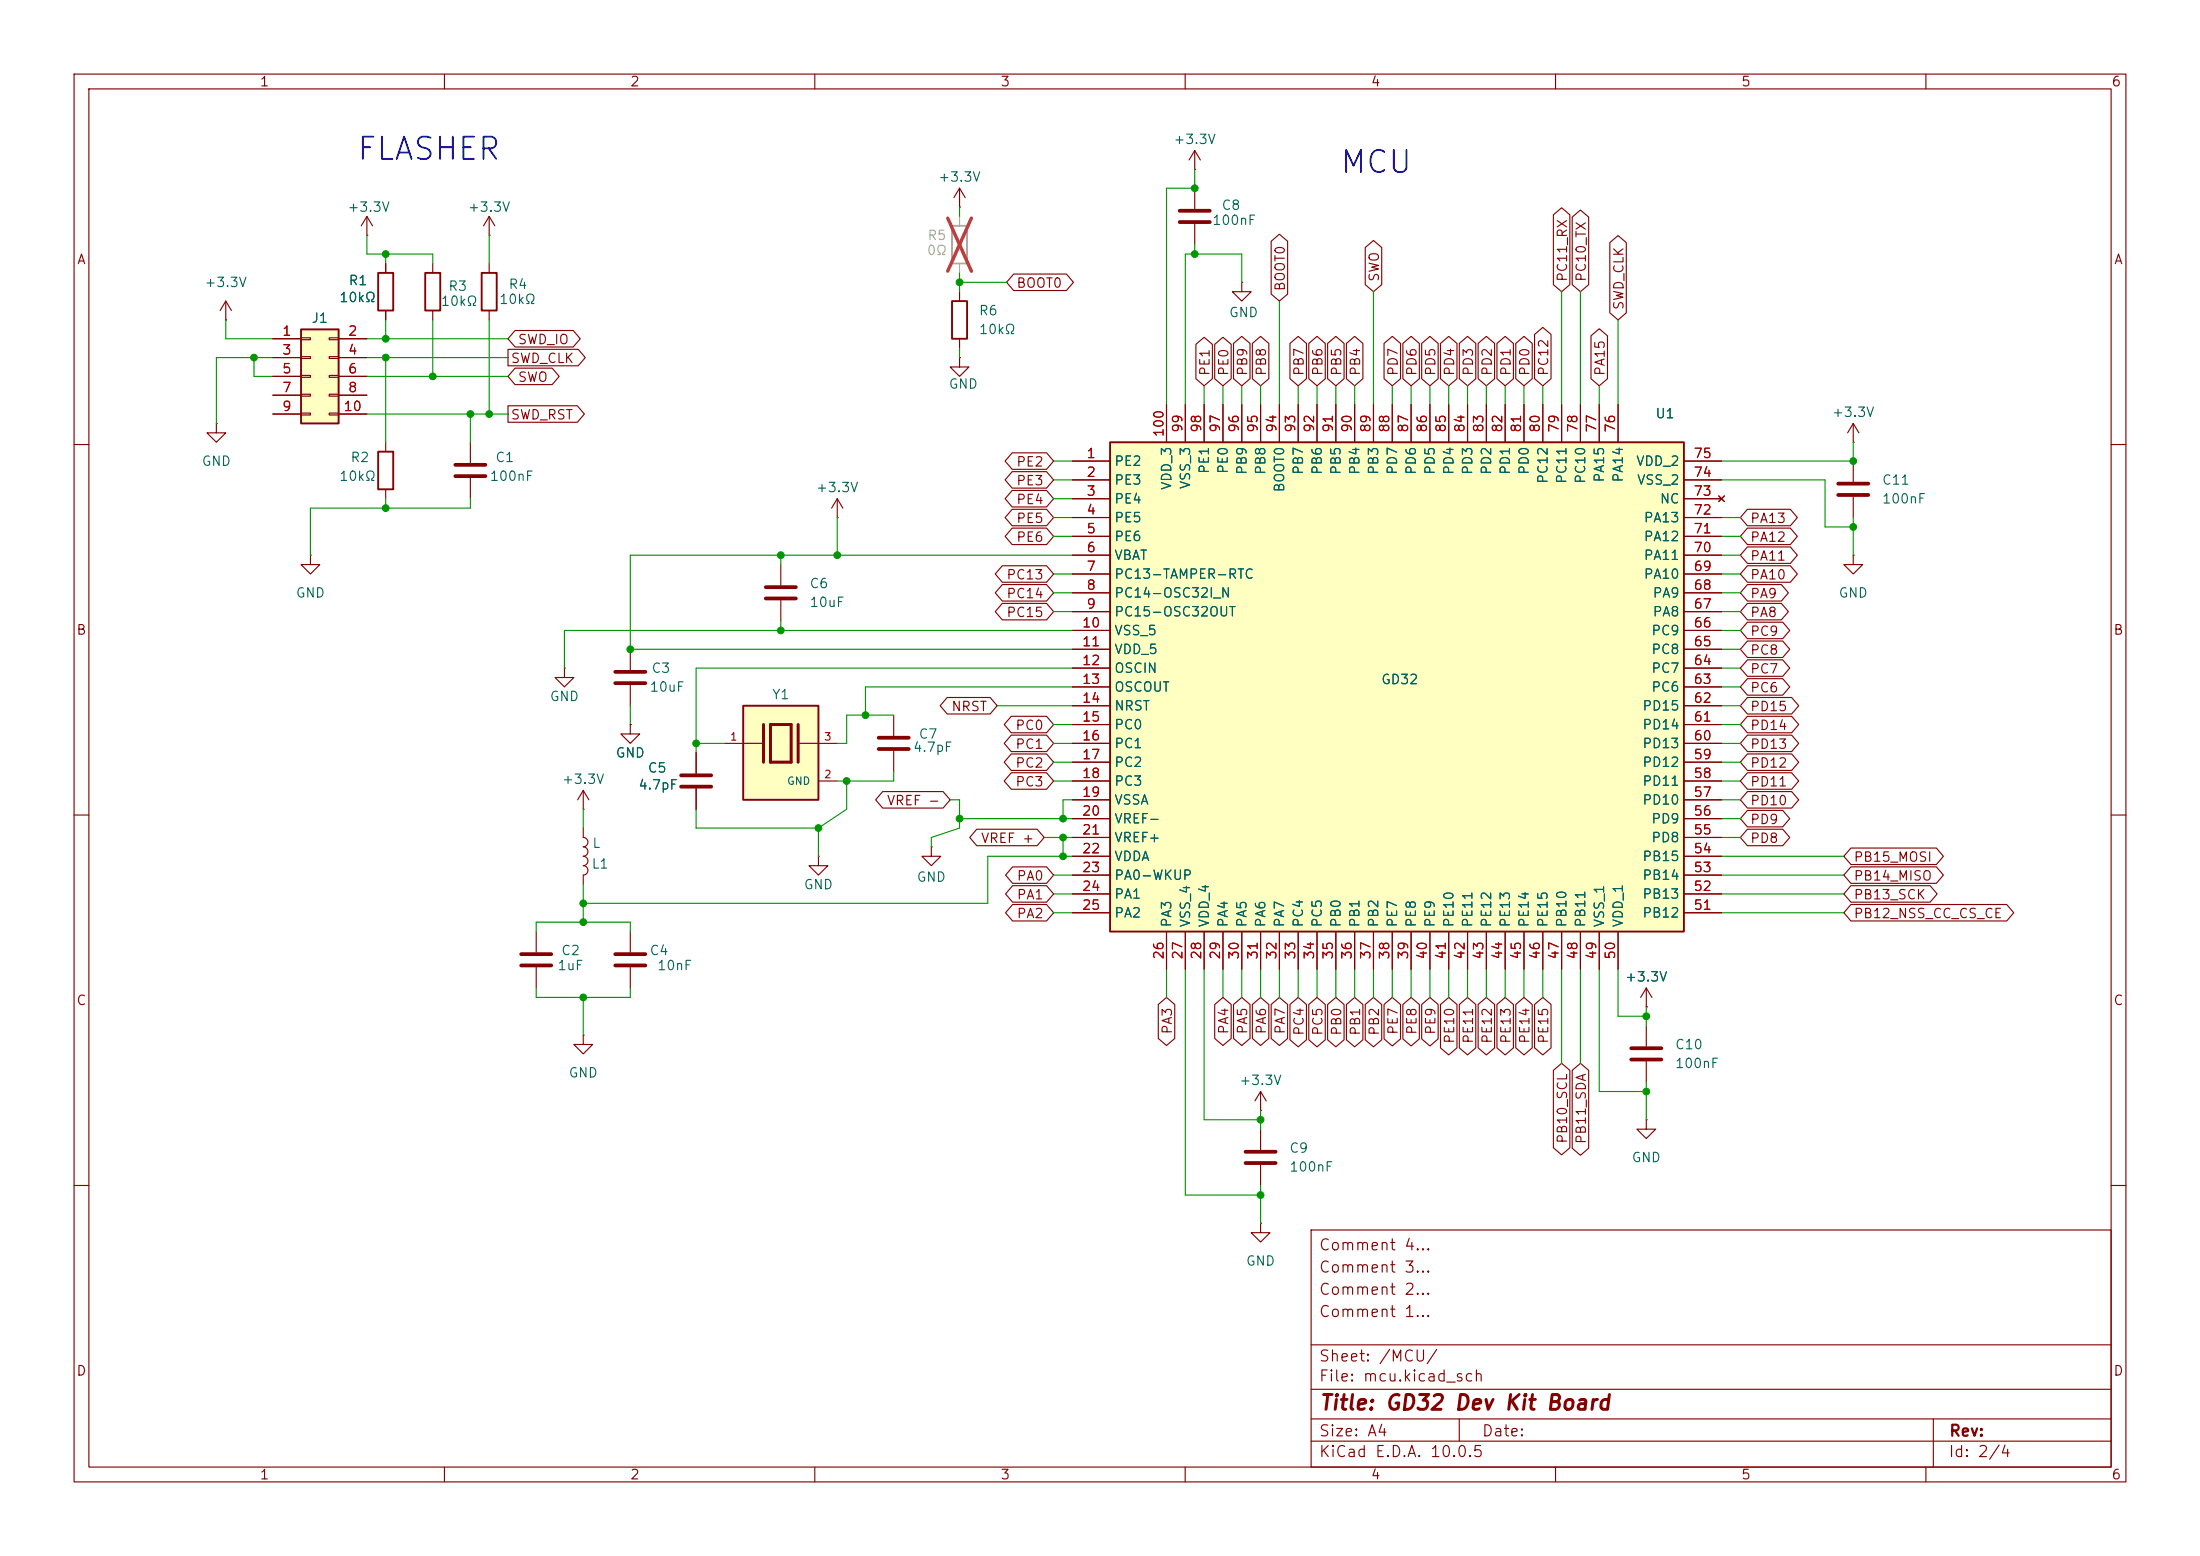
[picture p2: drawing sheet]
<svg xmlns="http://www.w3.org/2000/svg" width="297mm" height="210mm" viewBox="0 0 297 210" stroke-linecap="round" stroke-linejoin="round" font-family="sans-serif">
<g fill="none" stroke="#840000" stroke-width=".15">
<path d="M10 10h277v190h-277zM12 12h273v186h-273zM60 10v2M110 10v2M160 10v2M210 10v2M260 10v2M129.5 27.9h.1M129.5 25.4l-.7 1.3M129.5 25.4l.8 1.3M129.5 25.4v2.5M29.2 57.2v1.2h1.3l-1.3 1.3-1.3-1.3h1.3"/>
<path d="M29.2 57.2h.1M10 60h2M285 60h2M10 110h2M285 110h2M10 160h2M177 166h108v32h-108zM285 160h2M60 198v2M110 198v2M160 198v2M177 194.5h108"/>
<path d="M177 191.5h108M177 187.5h108M177 181.5h108M197 191.5v3M210 198v2M260 198v2M261 191.5v6.5"/>
</g>
<path d="M40.6 44.5h5.1v12.7h-5.1z" fill="#ffffc2"/>
<path d="M57.4 36.8h2v5.1h-2zM40.6 44.5h5.1v12.7h-5.1z" fill="none" stroke="#840000" stroke-width=".25"/>
<g fill="none" stroke="#840000" stroke-width=".15">
<path d="M58.4 35.6v1.2M36.8 45.7h3.8M36.8 48.3h3.8M36.8 50.8h3.8M36.8 53.3h3.8M36.8 55.9h3.8M40.6 45.6h1.3v.2h-1.3zM40.6 48.1h1.3v.3h-1.3zM40.6 50.7h1.3v.2h-1.3zM40.6 53.2h1.3v.3h-1.3zM40.6 55.8h1.3v.2h-1.3zM44.4 45.6h1.3v.2h-1.3z"/>
<path d="M44.4 48.1h1.3v.3h-1.3zM44.4 50.7h1.3v.2h-1.3zM44.4 53.2h1.3v.3h-1.3zM44.4 55.8h1.3v.2h-1.3zM45.7 45.7h3.8M45.7 48.3h3.8M45.7 50.8h3.8M45.7 53.3h3.8M45.7 55.9h3.8M58.4 41.9v1.3"/>
</g>
<path d="M100.3 95.3h10.2v12.7h-10.2z" fill="#ffffc2"/>
<g fill="none" stroke="#840000" stroke-width=".15">
<path d="M52.1 35.6v1.2M30.5 43.2h.1M30.5 40.6l-.8 1.3M30.5 40.6l.7 1.3M30.5 40.6v2.6M52.1 41.9v1.3M52.1 59.7v1.3M63.5 59.7v2.8M41.9 74.9v1.3h1.3l-1.3 1.3-1.3-1.3h1.3M41.9 74.9h.1M52.1 66v1.3M63.5 64.5v2.8"/>
<path d="M113 69.9h.1M113 67.3l-.7 1.3M113 67.3l.8 1.3M113 67.3v2.6M76.2 90.2v1.2h1.3l-1.3 1.3-1.3-1.3h1.3M76.2 90.2h.1M85.1 97.8v1.3h1.3l-1.3 1.2-1.3-1.2h1.3M85.1 97.8h.1M85.1 87.6v2.8M85.1 92.5v2.8M120.6 96.5v2.8M78.7 109.2h.1"/>
<path d="M78.7 111.8v1.2a.63 .63 0 0 1 .7 .7 .63 .63 0 0 1-.7 .6M78.7 114.3a.63 .63 0 0 1 .7 .6 .63 .63 0 0 1-.7 .7 .64 .64 0 0 1 .7 .6 .64 .64 0 0 1-.7 .6 .64 .64 0 0 1 .7 .7 .64 .64 0 0 1-.7 .6M78.7 106.7l-.7 1.3M78.7 106.7l.8 1.3M78.7 106.7v2.5M78.7 118.1v1.3M94 101.6v2.8M94 106.4v2.8M97.8 100.3h5.1M107.9 100.3h5.1M110.5 115.6v1.2h1.3l-1.3 1.3-1.3-1.3h1.3M110.5 115.6h.1"/>
<path d="M110.5 105.4h2.5M120.6 101.3v2.8M125.7 114.3v1.3h1.3l-1.3 1.2-1.2-1.2h1.2M125.7 114.3h.1"/>
</g>
<path d="M51.1 36.8h2v5.1h-2zM51.1 61h2v5h-2zM100.3 95.3h10.2v12.7h-10.2z" fill="none" stroke="#840000" stroke-width=".25"/>
<path d="M103.1 97.8v5.1M104 97.8h2.8v5.1h-2.8zM107.7 97.8v5.1" fill="none" stroke="#840000" stroke-width=".41"/>
<path d="M61.5 62.7h4M61.5 64.3h4M83.1 90.7h4M83.1 92.2h4M118.6 99.6h4.1M91.9 104.6h4.1M91.9 106.2h4.1M118.6 101.1h4.1" fill="none" stroke="#840000" stroke-width=".51"/>
<path d="M149.9 59.7h77.4v66h-77.4z" fill="#ffffc2"/>
<path d="M65 36.8h2.1v5.1h-2.1zM128.5 40.6h2.1v5.1h-2.1zM149.9 59.7h77.4v66h-77.4z" fill="none" stroke="#840000" stroke-width=".25"/>
<g fill="none" stroke="#840000" stroke-width=".15">
<path d="M49.5 31.8h.1M49.5 29.2l-.7 1.3M49.5 29.2l.8 1.3M49.5 29.2v2.6M52.1 35.6v1.2M66 31.8h.1M66 29.2l-.7 1.3M66 29.2l.8 1.3M66 29.2v2.6M66 35.6v1.2M129.5 39.4v1.2M136.8 37h7.2l.9 1.1-.9 1.1h-7.2l-.9-1.1z"/>
<path d="M161.3 22.9h.1M161.3 20.3v2.6M161.3 25.4v2.8M161.3 30.2v2.8M161.3 20.3l-.8 1.3M161.3 20.3l.8 1.3M167.6 38.1v1.3h1.3l-1.3 1.2-1.2-1.2h1.2M167.6 38.1h.1M171.6 32.6l1.1-1 1.1 1v7.1l-1.1 .9-1.1-.9zM184.3 33.4l1.1-.9 1.1 .9v5l-1.1 1-1.1-1zM209.7 29l1.1-1 1.1 1v9.4l-1.1 1-1.1-1zM212.2 29.3l1.2-1 1.1 1v9.1l-1.1 1-1.2-1z"/>
<path d="M217.3 32.7l1.1-.9 1.2 .9v9.5l-1.2 1-1.1-1zM36.8 45.7h3.8M36.8 48.3h3.8M36.8 50.8h3.8M36.8 53.3h3.8M36.8 55.9h3.8M45.7 45.7h3.8M45.7 48.3h3.8M45.7 50.8h3.8M45.7 53.3h3.8M45.7 55.9h3.8M52.1 41.9v1.3"/>
<path d="M66 41.9v1.3M68.6 54.8h9.3l1 1.1-1 1.1h-9.3zM68.6 47.1h9.5l.9 1.2-.9 1.1h-9.5zM69.5 49.7h5l1 1.1-1 1.1h-5l-.9-1.1zM69.5 44.6h7.9l.9 1.1-.9 1.1h-7.9l-.9-1.1zM129.5 48.3v1.2h1.3l-1.3 1.3-1.2-1.3h1.2M129.5 48.3h.1M129.5 45.7v1.3M157.5 54.6v5.1M160 54.6v5.1M161.4 46.5l1.2-1 1.1 1v4.6l-1.1 1-1.2-1zM162.6 54.6v5.1"/>
<path d="M164 46.5l1.1-1 1.1 1v4.6l-1.1 1-1.1-1zM165.1 54.6v5.1M166.5 46.4l1.1-1 1.2 1v4.7l-1.2 1-1.1-1zM167.6 54.6v5.1M169.1 46.4l1.1-1 1.1 1v4.7l-1.1 1-1.1-1zM170.2 54.6v5.1M172.7 54.6v5.1M174.1 46.4l1.2-1 1.1 1v4.7l-1.1 1-1.2-1zM175.3 54.6v5.1M176.7 46.4l1.1-1 1.1 1v4.7l-1.1 1-1.1-1zM177.8 54.6v5.1M179.2 46.4l1.1-1 1.2 1v4.7l-1.2 1-1.1-1z"/>
<path d="M180.3 54.6v5.1M181.8 46.4l1.1-1 1.1 1v4.7l-1.1 1-1.1-1zM182.9 54.6v5.1M185.4 54.6v5.1M186.8 46.4l1.2-1 1.1 1v4.7l-1.1 1-1.2-1zM188 54.6v5.1M189.4 46.4l1.1-1 1.1 1v4.7l-1.1 1-1.1-1zM190.5 54.6v5.1M191.9 46.4l1.1-1 1.2 1v4.7l-1.2 1-1.1-1zM193 54.6v5.1M194.5 46.4l1.1-1 1.1 1v4.7l-1.1 1-1.1-1zM195.6 54.6v5.1"/>
<path d="M197 46.4l1.1-1 1.1 1v4.7l-1.1 1-1.1-1zM198.1 54.6v5.1M199.5 46.4l1.2-1 1.1 1v4.7l-1.1 1-1.2-1zM200.7 54.6v5.1M202.1 46.4l1.1-1 1.1 1v4.7l-1.1 1-1.1-1zM203.2 54.6v5.1M204.6 46.4l1.1-1 1.2 1v4.7l-1.2 1-1.1-1zM205.7 54.6v5.1M207.2 45.1l1.1-.9 1.1 .9v6l-1.1 1-1.1-1zM208.3 54.6v5.1M210.8 54.6v5.1M213.4 54.6v5.1"/>
<path d="M214.8 45.3l1.1-.9 1.1 .9v5.8l-1.1 1-1.1-1zM215.9 54.6v5.1M218.4 54.6v5.1M250.2 59.7h.1M250.2 57.2l-.8 1.2M250.2 57.2l.8 1.2M250.2 57.2v2.5M105.4 76.2v2.8M135.3 76.4h6l.9 1.1-.9 1.1h-6l-.9-1.1zM135.3 78.9h6l.9 1.1-.9 1.1h-6l-.9-1.1zM136.6 63.7h4.7l.9 1.1-.9 1.1h-4.7l-.9-1.1zM136.6 71.3h4.7l.9 1.1-.9 1.1h-4.7l-.9-1.1z"/>
<path d="M136.6 68.7h4.7l.9 1.2-.9 1.1h-4.7l-.9-1.1zM136.6 61.1h4.7l.9 1.1-.9 1.1h-4.7l-.9-1.1zM136.6 66.2h4.7l.9 1.1-.9 1.1h-4.7l-.9-1.1zM144.8 62.2h5.1M144.8 64.8h5.1M144.8 67.3h5.1M144.8 69.9h5.1M144.8 72.4h5.1M144.8 74.9h5.1M144.8 77.5h5.1M227.3 62.2h5.1M227.3 64.8h5.1"/>
<path d="M227.3 67.3h5.1M227.3 69.9h5.1M227.3 72.4h5.1M227.3 74.9h5.1M227.3 77.5h5.1M232 66.9l.8 .8M232.8 66.9l-.8 .8M235.9 71.3h5.8l.9 1.1-.9 1.1h-5.8l-1-1.1zM235.9 68.7h5.8l.9 1.2-.9 1.1h-5.8l-1-1.1zM235.9 73.8h5.8l.9 1.1-.9 1.1h-5.8l-1-1.1zM235.9 78.9h4.6l.9 1.1-.9 1.1h-4.6l-1-1.1zM235.9 76.4h5.8l.9 1.1-.9 1.1h-5.8l-1-1.1z"/>
<path d="M250.2 74.9v1.3h1.3l-1.3 1.3-1.3-1.3h1.3M250.2 74.9h.1M250.2 62.2v2.8M250.2 67.1v2.8M85.1 97.8h.1M105.4 81v2.8M127.9 94.1h5.8l.9 1.2-.9 1.1h-5.8l-1-1.1zM135.3 81.4h6l.9 1.2-.9 1.1h-6l-.9-1.1zM136.5 96.7h4.8l.9 1.1-.9 1.1h-4.8l-.9-1.1zM136.5 99.2h4.8l.9 1.1-.9 1.1h-4.8l-.9-1.1zM144.8 80h5.1M144.8 82.6h5.1"/>
<path d="M144.8 85.1h5.1M144.8 87.6h5.1M144.8 90.2h5.1M144.8 92.7h5.1M144.8 95.3h5.1M144.8 97.8h5.1M227.3 80h5.1M227.3 82.6h5.1M227.3 85.1h5.1M227.3 87.6h5.1M227.3 90.2h5.1M227.3 92.7h5.1"/>
<path d="M227.3 95.3h5.1M227.3 97.8h5.1M235.9 91.6h4.8l.9 1.1-.9 1.1h-4.8l-1-1.1zM235.9 86.5h4.8l.9 1.1-.9 1.1h-4.8l-1-1.1zM235.9 89.1h4.8l.9 1.1-.9 1.1h-4.8l-1-1.1zM235.9 99.2h6l.9 1.1-.9 1.1h-6l-1-1.1zM235.9 96.7h6l.9 1.1-.9 1.1h-6l-1-1.1zM235.9 94.1h6l.9 1.2-.9 1.1h-6l-1-1.1zM235.9 81.4h4.6l.9 1.2-.9 1.1h-4.6l-1-1.1zM235.9 84h4.8l.9 1.1-.9 1.1h-4.8l-1-1.1zM94 101.6v2.8M94 106.4v2.8"/>
<path d="M119.2 106.8h8.1l1 1.2-1 1.1h-8.1l-1-1.1zM131.9 111.9h8.1l1 1.1-1 1.1h-8.1l-1-1.1zM136.5 104.3h4.8l.9 1.1-.9 1.1h-4.8l-.9-1.1zM136.5 101.8h4.8l.9 1.1-.9 1.1h-4.8l-.9-1.1zM136.7 119.5h4.6l.9 1.2-.9 1.1h-4.6l-.9-1.1zM136.7 117h4.6l.9 1.1-.9 1.1h-4.6l-.9-1.1zM144.8 100.3h5.1M144.8 102.9h5.1M144.8 105.4h5.1M144.8 108h5.1M144.8 110.5h5.1M144.8 113h5.1"/>
<path d="M144.8 115.6h5.1M144.8 118.1h5.1M227.3 100.3h5.1M227.3 102.9h5.1M227.3 105.4h5.1M227.3 108h5.1M227.3 110.5h5.1M227.3 113h5.1M227.3 115.6h5.1M227.3 118.1h5.1M235.9 104.3h6l.9 1.1-.9 1.1h-6l-1-1.1zM235.9 101.8h6l.9 1.1-.9 1.1h-6l-1-1.1z"/>
<path d="M235.9 109.4h4.8l.9 1.1-.9 1.1h-4.8l-1-1.1zM235.9 111.9h4.8l.9 1.1-.9 1.1h-4.8l-1-1.1zM235.9 106.8h6l.9 1.2-.9 1.1h-6l-1-1.1zM249.9 119.5h10.7l.9 1.2-.9 1.1h-10.7l-1-1.1zM249.9 114.5h11.5l1 1.1-1 1.1h-11.5l-1-1.1zM249.9 117h11.5l1 1.1-1 1.1h-11.5l-1-1.1zM72.4 125.7v2.8M72.4 130.6v2.8M78.7 139.7v1.3h1.3l-1.3 1.2-1.2-1.2h1.2M78.7 139.7h.1M85.1 125.7v2.8M85.1 130.6v2.8"/>
<path d="M136.7 122.1h4.6l.9 1.1-.9 1.1h-4.6l-.9-1.1zM144.8 120.7h5.1M144.8 123.2h5.1M156.4 135.6l1.1-1 1.1 1v4.6l-1.1 .9-1.1-.9zM157.5 125.7v5.1M160 125.7v5.1M162.6 125.7v5.1M164 135.6l1.1-1 1.1 1v4.6l-1.1 .9-1.1-.9zM165.1 125.7v5.1M166.5 135.6l1.1-1 1.2 1v4.6l-1.2 .9-1.1-.9zM167.6 125.7v5.1M169.1 135.6l1.1-1 1.1 1v4.6l-1.1 .9-1.1-.9z"/>
<path d="M170.2 125.7v5.1M171.6 135.6l1.1-1 1.1 1v4.6l-1.1 .9-1.1-.9zM172.7 125.7v5.1M174.1 135.6l1.2-1 1.1 1v4.7l-1.1 1-1.2-1zM175.3 125.7v5.1M176.7 135.6l1.1-1 1.1 1v4.7l-1.1 1-1.1-1zM177.8 125.7v5.1M179.2 135.6l1.1-1 1.2 1v4.7l-1.2 1-1.1-1zM180.3 125.7v5.1M181.8 135.6l1.1-1 1.1 1v4.7l-1.1 1-1.1-1zM182.9 125.7v5.1M184.3 135.6l1.1-1 1.1 1v4.7l-1.1 1-1.1-1z"/>
<path d="M185.4 125.7v5.1M186.8 135.6l1.2-1 1.1 1v4.6l-1.1 1-1.2-1zM188 125.7v5.1M189.4 135.6l1.1-1 1.1 1v4.6l-1.1 1-1.1-1zM190.5 125.7v5.1M191.9 135.6l1.1-1 1.2 1v4.6l-1.2 1-1.1-1zM193 125.7v5.1M194.5 135.6l1.1-1 1.1 1v5.8l-1.1 1-1.1-1zM195.6 125.7v5.1M197 135.6l1.1-1 1.1 1v5.8l-1.1 1-1.1-1zM198.1 125.7v5.1M199.5 135.6l1.2-1 1.1 1v5.8l-1.1 1-1.2-1z"/>
<path d="M200.7 125.7v5.1M202.1 135.6l1.1-1 1.1 1v5.8l-1.1 1-1.1-1zM203.2 125.7v5.1M204.6 135.6l1.1-1 1.2 1v5.8l-1.2 1-1.1-1zM205.7 125.7v5.1M207.2 135.6l1.1-1 1.1 1v5.8l-1.1 1-1.1-1zM208.3 125.7v5.1M210.8 125.7v5.1M213.4 125.7v5.1M215.9 125.7v5.1M218.4 125.7v5.1M222.2 135.9h.1"/>
<path d="M222.2 133.4l-.7 1.2M222.2 133.4l.8 1.2M222.2 133.4v2.5M222.2 138.4v2.8M227.3 120.7h5.1M227.3 123.2h5.1M249.9 122.1h21l1 1.1-1 1.1h-21l-1-1.1zM170.2 149.9h.1M170.2 147.3v2.6M170.2 152.4v2.8M170.2 157.2v2.8M170.2 147.3l-.8 1.3"/>
<path d="M170.2 147.3l.7 1.3M209.7 144.5l1.1-1 1.1 1v10.4l-1.1 1-1.1-1zM212.2 144.5l1.2-1 1.1 1v10.5l-1.1 .9-1.2-.9zM222.2 151.1v1.3h1.3l-1.3 1.3-1.2-1.3h1.2M222.2 151.1h.1M222.2 143.3v2.8M170.2 165.1v1.3h1.2l-1.2 1.2-1.3-1.2h1.3M170.2 165.1h.1"/>
</g>
<g fill="none" stroke="#840000" stroke-width=".51">
<path d="M159.3 28.4h4M159.3 30h4M103.4 79.2h4M248.2 65.3h4M248.2 66.8h4M103.4 80.8h4M70.4 128.8h4M70.4 130.3h4M83.1 128.8h4M83.1 130.3h4M168.1 155.4h4.1M168.1 157h4.1"/>
<path d="M220.2 141.5h4.1M220.2 143h4.1"/>
</g>
<path d="M128.5 30.5h2.1v5.1h-2.1z" fill="none" stroke="#a1a1a1" stroke-width=".25"/>
<path d="M129.5 29.2v1.3M129.5 35.6v1.2" fill="none" stroke="#a1a1a1" stroke-width=".15"/>
<path d="M127.9 29.4l3.2 7.2M131.1 29.4l-3.2 7.2" fill="none" stroke="#e12e31" stroke-width=".46"/>
<g fill="none" stroke="#009600" stroke-width=".15">
<path d="M49.5 31.8v2.5h8.9v1.3M52.1 34.3v1.3M66 31.8v3.8M129.5 27.9v1.3M129.5 36.8v2.6M129.5 38.1h6.4M161.3 22.9v2.5h-3.8v29.2M161.3 33v1.3M167.6 38.1v-3.8h-7.6v20.3M185.4 39.4v15.2M210.8 39.4v15.2M213.4 39.4v15.2"/>
<path d="M30.5 43.2v2.5h6.3M34.3 48.3v2.5h2.5M36.8 48.3h-7.6v8.9M49.5 50.8h19.1M49.5 55.9h19.1M49.5 48.3h19.1M49.5 45.7h19.1M52.1 43.2v2.5M52.1 48.3v11.4M58.4 43.2v7.6M63.5 55.9v3.8M66 43.2v12.7"/>
<path d="M129.5 47v1.3M162.6 52.1v2.5M165.1 52.1v2.5M167.6 52.1v2.5M170.2 52.1v2.5M172.7 40.6v14M175.3 52.1v2.5M177.8 52.1v2.5M180.3 52.1v2.5M182.9 52.1v2.5M188 52.1v2.5M190.5 52.1v2.5"/>
<path d="M193 52.1v2.5M195.6 52.1v2.5M198.1 52.1v2.5M200.7 52.1v2.5M203.2 52.1v2.5M205.7 52.1v2.5M208.3 52.1v2.5M215.9 52.1v2.5M218.4 43.2v11.4M250.2 59.7v2.5h-17.8M52.1 67.3v1.3M63.5 67.3v1.3h-21.6v6.3"/>
<path d="M105.4 74.9v1.3M113 69.9v5M142.2 72.4h2.6M142.2 77.5h2.6M142.2 62.2h2.6M142.2 69.9h2.6M142.2 64.8h2.6M142.2 67.3h2.6M144.8 74.9h-59.7v12.7h59.7M232.4 72.4h2.5M232.4 77.5h2.5M232.4 69.9h2.5"/>
<path d="M232.4 64.8h14v6.3h3.8M232.4 74.9h2.5M250.2 69.9v5M85.1 95.3v2.5M105.4 83.8v1.3M120.6 96.5h-6.3v3.8h-1.3M134.6 95.3h10.2M142.2 82.6h2.6M142.2 80h2.6M142.2 97.8h2.6M144.8 90.2h-50.8v11.4M144.8 85.1h-68.6v5.1"/>
<path d="M144.8 92.7h-28v3.8M232.4 82.6h2.5M232.4 80h2.5M232.4 95.3h2.5M232.4 97.8h2.5M232.4 90.2h2.5M232.4 87.6h2.5M232.4 85.1h2.5M232.4 92.7h2.5M78.7 109.2v2.6M78.7 119.4v5.1M94 100.3h3.8"/>
<path d="M94 109.2v2.6h16.5M110.5 111.8v3.8M114.3 105.4v3.8l-3.8 2.6M120.6 104.1v1.3h-7.6M128.3 108h1.2v3.8l-3.8 1.2v1.3M129.5 110.5h15.3M141 113h3.8M142.2 105.4h2.6M142.2 102.9h2.6M142.2 118.1h2.6M142.2 100.3h2.6M143.5 113v2.6"/>
<path d="M144.8 108h-1.3v2.5M144.8 115.6h-11.5v6.3h-54.6M232.4 105.4h2.5M232.4 108h2.5M232.4 102.9h2.5M232.4 118.1h16.5M232.4 113h2.5M232.4 110.5h2.5M232.4 115.6h16.5M232.4 100.3h2.5M72.4 125.7v-1.2h12.7v1.2M72.4 133.4v1.2h12.7v-1.2"/>
<path d="M78.7 134.6v5.1M142.2 120.7h2.6M142.2 123.2h2.6M157.5 130.8v3.8M160 130.8v30.5h10.2M162.6 130.8v20.3h7.6M165.1 130.8v3.8M167.6 130.8v3.8M170.2 130.8v3.8M172.7 130.8v3.8M175.3 130.8v3.8M177.8 130.8v3.8"/>
<path d="M180.3 130.8v3.8M182.9 130.8v3.8M185.4 130.8v3.8M188 130.8v3.8M190.5 130.8v3.8M193 130.8v3.8M195.6 130.8v3.8M198.1 130.8v3.8M200.7 130.8v3.8M203.2 130.8v3.8M205.7 130.8v3.8M208.3 130.8v3.8"/>
<path d="M210.8 130.8v12.7M213.4 130.8v12.7M215.9 130.8v16.5h6.3M218.4 130.8v6.4h3.8M222.2 135.9v2.5M232.4 120.7h16.5M232.4 123.2h16.5M170.2 149.9v2.5M222.2 146.1v5M170.2 160v5.1"/>
</g>
<g fill="#009600" stroke="#009600" stroke-width=".14">
<circle cx="161.3" cy="34.3" r=".46"/>
<circle cx="161.3" cy="25.4" r=".46"/>
<circle cx="66" cy="55.9" r=".46"/>
<circle cx="63.5" cy="55.9" r=".46"/>
<circle cx="129.5" cy="38.1" r=".46"/>
<circle cx="58.4" cy="50.8" r=".46"/>
<circle cx="105.4" cy="74.9" r=".46"/>
<circle cx="94" cy="100.3" r=".46"/>
<circle cx="113" cy="74.9" r=".46"/>
<circle cx="105.4" cy="85.1" r=".46"/>
<circle cx="78.7" cy="121.9" r=".46"/>
<circle cx="78.7" cy="124.5" r=".46"/>
<circle cx="85.1" cy="87.6" r=".46"/>
<circle cx="78.7" cy="134.6" r=".46"/>
<circle cx="52.1" cy="48.3" r=".46"/>
<circle cx="52.1" cy="45.7" r=".46"/>
<circle cx="52.1" cy="34.3" r=".46"/>
<circle cx="52.1" cy="68.6" r=".46"/>
<circle cx="34.3" cy="48.3" r=".46"/>
<circle cx="143.5" cy="110.5" r=".46"/>
<circle cx="250.2" cy="71.1" r=".46"/>
<circle cx="250.2" cy="62.2" r=".46"/>
<circle cx="170.2" cy="161.3" r=".46"/>
<circle cx="170.2" cy="151.1" r=".46"/>
<circle cx="114.3" cy="105.4" r=".46"/>
<circle cx="129.5" cy="110.5" r=".46"/>
<circle cx="116.8" cy="96.5" r=".46"/>
<circle cx="110.5" cy="111.8" r=".46"/>
<circle cx="143.5" cy="113" r=".46"/>
<circle cx="143.5" cy="115.6" r=".46"/>
<circle cx="222.2" cy="147.3" r=".46"/>
<circle cx="222.2" cy="137.2" r=".46"/>
</g>
<g font-size="3" fill="#0000c2">
<text x="48" y="22.4">FLASHER</text>
<text x="180.7" y="24.1">MCU</text>
</g>
<text font-size="2" fill="#840000" x="178" y="190.8">Title: GD32 Dev Kit Board</text>
<g font-size="1.5" fill="#840000">
<text x="178" y="172.1">Comment 3...</text>
<text x="178" y="169.1">Comment 4...</text>
<text x="178" y="178.1">Comment 1...</text>
<text x="178" y="175.1">Comment 2...</text>
<text x="178" y="184.1">Sheet: /MCU/</text>
<text x="178" y="186.8">File: mcu.kicad_sch</text>
<text x="178" y="197">KiCad E.D.A. 10.0.5</text>
<text x="178" y="194.2">Size: A4</text>
<text x="200" y="194.2">Date:</text>
<text x="263" y="197">Id: 2/4</text>
<text x="263" y="194.2">Rev:</text>
</g>
<g font-size="1.3" fill="#840000">
<text x="35" y="12">1</text>
<text x="85" y="12">2</text>
<text x="135" y="12">3</text>
<text x="185" y="12">4</text>
<text x="235" y="12">5</text>
<text x="285" y="12">6</text>
<text x="10.3" y="36">A</text>
<text x="285.3" y="36">A</text>
<text x="137.1" y="39.2">BOOT0</text>
<text x="173.8" y="39.4" transform="rotate(-90 173.8 39.4)">BOOT0</text>
<text x="186.5" y="38.1" transform="rotate(-90 186.5 38.1)">SWO</text>
<text x="211.9" y="38.1" transform="rotate(-90 211.9 38.1)">PC11_RX</text>
<text x="214.4" y="38.1" transform="rotate(-90 214.4 38.1)">PC10_TX</text>
<text x="219.5" y="41.9" transform="rotate(-90 219.5 41.9)">SWD_CLK</text>
<text x="69.8" y="46.8">SWD_IO</text>
<text x="68.9" y="49.3">SWD_CLK</text>
<text x="69.8" y="51.9">SWO</text>
<text x="163.6" y="50.8" transform="rotate(-90 163.6 50.8)">PE1</text>
<text x="166.2" y="50.8" transform="rotate(-90 166.2 50.8)">PE0</text>
<text x="168.7" y="50.8" transform="rotate(-90 168.7 50.8)">PB9</text>
<text x="171.2" y="50.8" transform="rotate(-90 171.2 50.8)">PB8</text>
<text x="176.3" y="50.8" transform="rotate(-90 176.3 50.8)">PB7</text>
<text x="178.9" y="50.8" transform="rotate(-90 178.9 50.8)">PB6</text>
<text x="181.4" y="50.8" transform="rotate(-90 181.4 50.8)">PB5</text>
<text x="183.9" y="50.8" transform="rotate(-90 183.9 50.8)">PB4</text>
<text x="189" y="50.8" transform="rotate(-90 189 50.8)">PD7</text>
<text x="191.6" y="50.8" transform="rotate(-90 191.6 50.8)">PD6</text>
<text x="194.1" y="50.8" transform="rotate(-90 194.1 50.8)">PD5</text>
<text x="196.6" y="50.8" transform="rotate(-90 196.6 50.8)">PD4</text>
<text x="199.2" y="50.8" transform="rotate(-90 199.2 50.8)">PD3</text>
<text x="201.7" y="50.8" transform="rotate(-90 201.7 50.8)">PD2</text>
<text x="204.3" y="50.8" transform="rotate(-90 204.3 50.8)">PD1</text>
<text x="206.8" y="50.8" transform="rotate(-90 206.8 50.8)">PD0</text>
<text x="209.3" y="50.8" transform="rotate(-90 209.3 50.8)">PC12</text>
<text x="217" y="50.8" transform="rotate(-90 217 50.8)">PA15</text>
<text x="68.9" y="56.9">SWD_RST</text>
<text x="137.1" y="65.8">PE3</text>
<text x="137.1" y="63.3">PE2</text>
<text x="137.1" y="70.9">PE5</text>
<text x="137.1" y="68.4">PE4</text>
<text x="236.2" y="70.9">PA13</text>
<text x="137.1" y="73.4">PE6</text>
<text x="236.2" y="73.4">PA12</text>
<text x="236.2" y="76">PA11</text>
<text x="135.8" y="78.5">PC13</text>
<text x="135.8" y="81.1">PC14</text>
<text x="135.8" y="83.6">PC15</text>
<text x="236.2" y="81.1">PA9</text>
<text x="236.2" y="78.5">PA10</text>
<text x="236.2" y="83.6">PA8</text>
<text x="10.2" y="86">B</text>
<text x="236.2" y="88.7">PC8</text>
<text x="236.2" y="86.1">PC9</text>
<text x="285.2" y="86">B</text>
<text x="236.2" y="93.8">PC6</text>
<text x="236.2" y="91.2">PC7</text>
<text x="128.3" y="96.3">NRST</text>
<text x="137" y="98.8">PC0</text>
<text x="137" y="101.4">PC1</text>
<text x="236.2" y="101.4">PD13</text>
<text x="236.2" y="98.8">PD14</text>
<text x="236.2" y="96.3">PD15</text>
<text x="137" y="106.5">PC3</text>
<text x="137" y="103.9">PC2</text>
<text x="236.2" y="106.5">PD11</text>
<text x="236.2" y="103.9">PD12</text>
<text x="119.6" y="109">VREF -</text>
<text x="236.2" y="111.5">PD9</text>
<text x="236.2" y="109">PD10</text>
<text x="132.3" y="114.1">VREF +</text>
<text x="137.2" y="119.2">PA0</text>
<text x="236.2" y="114.1">PD8</text>
<text x="250.2" y="116.6">PB15_MOSI</text>
<text x="250.2" y="119.2">PB14_MISO</text>
<text x="137.2" y="121.7">PA1</text>
<text x="137.2" y="124.2">PA2</text>
<text x="250.2" y="121.7">PB13_SCK</text>
<text x="250.2" y="124.2">PB12_NSS_CC_CS_CE</text>
<text x="10.2" y="136">C</text>
<text x="285.2" y="136">C</text>
<text x="158.5" y="139.7" transform="rotate(-90 158.5 139.7)">PA3</text>
<text x="166.2" y="139.7" transform="rotate(-90 166.2 139.7)">PA4</text>
<text x="168.7" y="139.7" transform="rotate(-90 168.7 139.7)">PA5</text>
<text x="171.2" y="139.7" transform="rotate(-90 171.2 139.7)">PA6</text>
<text x="173.8" y="139.7" transform="rotate(-90 173.8 139.7)">PA7</text>
<text x="176.3" y="139.9" transform="rotate(-90 176.3 139.9)">PC4</text>
<text x="178.9" y="139.9" transform="rotate(-90 178.9 139.9)">PC5</text>
<text x="181.4" y="139.9" transform="rotate(-90 181.4 139.9)">PB0</text>
<text x="183.9" y="139.9" transform="rotate(-90 183.9 139.9)">PB1</text>
<text x="186.5" y="139.9" transform="rotate(-90 186.5 139.9)">PB2</text>
<text x="189" y="139.7" transform="rotate(-90 189 139.7)">PE7</text>
<text x="191.6" y="139.7" transform="rotate(-90 191.6 139.7)">PE8</text>
<text x="194.1" y="139.7" transform="rotate(-90 194.1 139.7)">PE9</text>
<text x="196.6" y="141" transform="rotate(-90 196.6 141)">PE10</text>
<text x="199.2" y="141" transform="rotate(-90 199.2 141)">PE11</text>
<text x="201.7" y="141" transform="rotate(-90 201.7 141)">PE12</text>
<text x="204.3" y="141" transform="rotate(-90 204.3 141)">PE13</text>
<text x="206.8" y="141" transform="rotate(-90 206.8 141)">PE14</text>
<text x="209.3" y="141" transform="rotate(-90 209.3 141)">PE15</text>
<text x="211.9" y="154.4" transform="rotate(-90 211.9 154.4)">PB10_SCL</text>
<text x="214.4" y="154.5" transform="rotate(-90 214.4 154.5)">PB11_SDA</text>
<text x="10.2" y="186">D</text>
<text x="285.2" y="186">D</text>
<text x="35" y="200">1</text>
<text x="85" y="200">2</text>
<text x="135" y="200">3</text>
<text x="185" y="200">4</text>
<text x="235" y="200">5</text>
<text x="285" y="200">6</text>
</g>
<g font-size="1.3" fill="#006464">
<text x="158.3" y="19.8">+3.3V</text>
<text x="46.8" y="28.9">+3.3V</text>
<text x="63.1" y="28.9">+3.3V</text>
<text x="126.6" y="24.8">+3.3V</text>
<text x="164.8" y="28.6">C8</text>
<text x="163.6" y="30.7">100nF</text>
<text x="27.5" y="39.1">+3.3V</text>
<text x="45.7" y="41.1">10kΩ</text>
<text x="47" y="38.8">R1</text>
<text x="59.4" y="41.6">10kΩ</text>
<text x="60.4" y="39.6">R3</text>
<text x="67.3" y="41.3">10kΩ</text>
<text x="68.6" y="39.3">R4</text>
<text x="42" y="43.9">J1</text>
<text x="132.1" y="42.9">R6</text>
<text x="132.1" y="45.4">10kΩ</text>
<text x="165.8" y="43.1">GND</text>
<text x="128" y="52.8">GND</text>
<text x="223.4" y="56.8">U1</text>
<text x="247.2" y="56.6">+3.3V</text>
<text x="27.1" y="63.2">GND</text>
<text x="45.7" y="65.2">10kΩ</text>
<text x="47.2" y="62.7">R2</text>
<text x="66" y="65.2">100nF</text>
<text x="66.8" y="62.7">C1</text>
<text x="150.3" y="63.2">PE2</text>
<text x="150.3" y="65.7">PE3</text>
<text x="163.5" y="64.1" transform="rotate(-90 163.5 64.1)">PE1</text>
<text x="166.1" y="64.1" transform="rotate(-90 166.1 64.1)">PE0</text>
<text x="168.6" y="64.2" transform="rotate(-90 168.6 64.2)">PB9</text>
<text x="171.1" y="64.2" transform="rotate(-90 171.1 64.2)">PB8</text>
<text x="176.2" y="64.2" transform="rotate(-90 176.2 64.2)">PB7</text>
<text x="178.8" y="64.2" transform="rotate(-90 178.8 64.2)">PB6</text>
<text x="181.3" y="64.2" transform="rotate(-90 181.3 64.2)">PB5</text>
<text x="183.8" y="64.2" transform="rotate(-90 183.8 64.2)">PB4</text>
<text x="186.4" y="64.2" transform="rotate(-90 186.4 64.2)">PB3</text>
<text x="188.9" y="64.2" transform="rotate(-90 188.9 64.2)">PD7</text>
<text x="191.5" y="64.2" transform="rotate(-90 191.5 64.2)">PD6</text>
<text x="194" y="64.2" transform="rotate(-90 194 64.2)">PD5</text>
<text x="196.5" y="64.2" transform="rotate(-90 196.5 64.2)">PD4</text>
<text x="199.1" y="64.2" transform="rotate(-90 199.1 64.2)">PD3</text>
<text x="201.6" y="64.2" transform="rotate(-90 201.6 64.2)">PD2</text>
<text x="204.2" y="64.2" transform="rotate(-90 204.2 64.2)">PD1</text>
<text x="206.7" y="64.2" transform="rotate(-90 206.7 64.2)">PD0</text>
<text x="209.2" y="65.4" transform="rotate(-90 209.2 65.4)">PC12</text>
<text x="211.8" y="65.4" transform="rotate(-90 211.8 65.4)">PC11</text>
<text x="214.3" y="65.4" transform="rotate(-90 214.3 65.4)">PC10</text>
<text x="216.9" y="65.2" transform="rotate(-90 216.9 65.2)">PA15</text>
<text x="219.4" y="65.2" transform="rotate(-90 219.4 65.2)">PA14</text>
<text x="220.8" y="63.2">VDD_2</text>
<text x="220.9" y="65.7">VSS_2</text>
<text x="254" y="65.7">C11</text>
<text x="110.1" y="66.7">+3.3V</text>
<text x="150.3" y="68.3">PE4</text>
<text x="150.3" y="70.8">PE5</text>
<text x="158.4" y="66.2" transform="rotate(-90 158.4 66.2)">VDD_3</text>
<text x="161" y="66.1" transform="rotate(-90 161 66.1)">VSS_3</text>
<text x="173.7" y="66.5" transform="rotate(-90 173.7 66.5)">BOOT0</text>
<text x="221.8" y="70.8">PA13</text>
<text x="224" y="68.3">NC</text>
<text x="254" y="68.3">100nF</text>
<text x="150.3" y="73.4">PE6</text>
<text x="150.3" y="75.9">VBAT</text>
<text x="221.8" y="75.9">PA11</text>
<text x="221.8" y="73.4">PA12</text>
<text x="39.8" y="81">GND</text>
<text x="109.2" y="79.7">C6</text>
<text x="109.2" y="82.2">10uF</text>
<text x="150.3" y="78.4">PC13-TAMPER-RTC</text>
<text x="150.3" y="81">PC14-OSC32I_N</text>
<text x="150.3" y="83.5">PC15-OSC32OUT</text>
<text x="221.8" y="78.4">PA10</text>
<text x="223" y="83.5">PA8</text>
<text x="223" y="81">PA9</text>
<text x="248.1" y="81">GND</text>
<text x="150.3" y="86.1">VSS_5</text>
<text x="150.3" y="88.6">VDD_5</text>
<text x="222.8" y="88.6">PC8</text>
<text x="222.8" y="86.1">PC9</text>
<text x="74.1" y="94.9">GND</text>
<text x="87.6" y="93.7">10uF</text>
<text x="87.9" y="91.1">C3</text>
<text x="104.1" y="94.7">Y1</text>
<text x="150.3" y="91.1">OSCIN</text>
<text x="150.3" y="93.7">OSCOUT</text>
<text x="186.4" y="92.7">GD32</text>
<text x="222.8" y="93.7">PC6</text>
<text x="222.8" y="91.1">PC7</text>
<text x="123.2" y="101.8">4.7pF</text>
<text x="123.9" y="100">C7</text>
<text x="150.3" y="96.2">NRST</text>
<text x="150.3" y="98.8">PC0</text>
<text x="150.3" y="101.3">PC1</text>
<text x="221.6" y="101.3">PD13</text>
<text x="221.6" y="98.8">PD14</text>
<text x="221.6" y="96.2">PD15</text>
<text x="75.8" y="106.1">+3.3V</text>
<text x="83" y="102.6">GND</text>
<text x="86.1" y="106.9">4.7pF</text>
<text x="87.4" y="104.6">C5</text>
<text x="150.3" y="103.8">PC2</text>
<text x="150.3" y="106.4">PC3</text>
<text x="221.6" y="106.4">PD11</text>
<text x="221.6" y="103.8">PD12</text>
<text x="150.3" y="108.9">VSSA</text>
<text x="150.3" y="111.5">VREF-</text>
<text x="150.3" y="114">VREF+</text>
<text x="221.6" y="108.9">PD10</text>
<text x="222.8" y="114">PD8</text>
<text x="222.8" y="111.5">PD9</text>
<text x="79.8" y="117.5">L1</text>
<text x="79.9" y="114.8">L</text>
<text x="123.7" y="119.3">GND</text>
<text x="150.3" y="116.5">VDDA</text>
<text x="150.3" y="119.1">PA0-WKUP</text>
<text x="221.6" y="119.1">PB14</text>
<text x="221.6" y="116.5">PB15</text>
<text x="108.4" y="120.3">GND</text>
<text x="150.3" y="121.6">PA1</text>
<text x="150.3" y="124.2">PA2</text>
<text x="158.4" y="125.2" transform="rotate(-90 158.4 125.2)">PA3</text>
<text x="161" y="125.2" transform="rotate(-90 161 125.2)">VSS_4</text>
<text x="163.5" y="125.2" transform="rotate(-90 163.5 125.2)">VDD_4</text>
<text x="166.1" y="125.2" transform="rotate(-90 166.1 125.2)">PA4</text>
<text x="168.6" y="125.2" transform="rotate(-90 168.6 125.2)">PA5</text>
<text x="171.1" y="125.2" transform="rotate(-90 171.1 125.2)">PA6</text>
<text x="173.7" y="125.2" transform="rotate(-90 173.7 125.2)">PA7</text>
<text x="176.2" y="125.2" transform="rotate(-90 176.2 125.2)">PC4</text>
<text x="178.8" y="125.2" transform="rotate(-90 178.8 125.2)">PC5</text>
<text x="181.3" y="125.2" transform="rotate(-90 181.3 125.2)">PB0</text>
<text x="183.8" y="125.2" transform="rotate(-90 183.8 125.2)">PB1</text>
<text x="186.4" y="125.2" transform="rotate(-90 186.4 125.2)">PB2</text>
<text x="188.9" y="125.2" transform="rotate(-90 188.9 125.2)">PE7</text>
<text x="191.5" y="125.2" transform="rotate(-90 191.5 125.2)">PE8</text>
<text x="194" y="125.2" transform="rotate(-90 194 125.2)">PE9</text>
<text x="196.5" y="125.2" transform="rotate(-90 196.5 125.2)">PE10</text>
<text x="199.1" y="125.2" transform="rotate(-90 199.1 125.2)">PE11</text>
<text x="201.6" y="125.2" transform="rotate(-90 201.6 125.2)">PE12</text>
<text x="204.2" y="125.2" transform="rotate(-90 204.2 125.2)">PE13</text>
<text x="206.7" y="125.2" transform="rotate(-90 206.7 125.2)">PE14</text>
<text x="209.2" y="125.2" transform="rotate(-90 209.2 125.2)">PE15</text>
<text x="211.8" y="125.2" transform="rotate(-90 211.8 125.2)">PB10</text>
<text x="214.3" y="125.2" transform="rotate(-90 214.3 125.2)">PB11</text>
<text x="216.9" y="125.2" transform="rotate(-90 216.9 125.2)">VSS_1</text>
<text x="219.4" y="125.2" transform="rotate(-90 219.4 125.2)">VDD_1</text>
<text x="221.6" y="124.2">PB12</text>
<text x="221.6" y="121.6">PB13</text>
<text x="75.2" y="131.3">1uF</text>
<text x="75.7" y="129.2">C2</text>
<text x="87.6" y="129.2">C4</text>
<text x="88.6" y="131.3">10nF</text>
<text x="219.3" y="132.8">+3.3V</text>
<text x="226" y="141.9">C10</text>
<text x="76.7" y="145.7">GND</text>
<text x="167.2" y="146.8">+3.3V</text>
<text x="226" y="144.5">100nF</text>
<text x="174" y="155.9">C9</text>
<text x="174" y="158.4">100nF</text>
<text x="220.2" y="157.2">GND</text>
<text x="168.1" y="171.1">GND</text>
</g>
<g font-size="1.3" fill="#989898">
<text x="125" y="34.7">0Ω</text>
<text x="125.1" y="32.7">R5</text>
</g>
<g font-size="1.3" fill="#a90000">
<text x="38" y="45.6">1</text>
<text x="46.9" y="45.6">2</text>
<text x="38" y="48.2">3</text>
<text x="38" y="50.7">5</text>
<text x="38" y="53.3">7</text>
<text x="46.9" y="48.2">4</text>
<text x="46.9" y="50.7">6</text>
<text x="46.9" y="53.3">8</text>
<text x="38" y="55.8">9</text>
<text x="46.3" y="55.8">10</text>
<text x="157.4" y="59.1" transform="rotate(-90 157.4 59.1)">100</text>
<text x="159.9" y="58.5" transform="rotate(-90 159.9 58.5)">99</text>
<text x="162.5" y="58.5" transform="rotate(-90 162.5 58.5)">98</text>
<text x="165" y="58.5" transform="rotate(-90 165 58.5)">97</text>
<text x="167.6" y="58.5" transform="rotate(-90 167.6 58.5)">96</text>
<text x="170.1" y="58.5" transform="rotate(-90 170.1 58.5)">95</text>
<text x="172.6" y="58.5" transform="rotate(-90 172.6 58.5)">94</text>
<text x="175.2" y="58.5" transform="rotate(-90 175.2 58.5)">93</text>
<text x="177.7" y="58.5" transform="rotate(-90 177.7 58.5)">92</text>
<text x="180.3" y="58.5" transform="rotate(-90 180.3 58.5)">91</text>
<text x="182.8" y="58.5" transform="rotate(-90 182.8 58.5)">90</text>
<text x="185.3" y="58.5" transform="rotate(-90 185.3 58.5)">89</text>
<text x="187.9" y="58.5" transform="rotate(-90 187.9 58.5)">88</text>
<text x="190.4" y="58.5" transform="rotate(-90 190.4 58.5)">87</text>
<text x="193" y="58.5" transform="rotate(-90 193 58.5)">86</text>
<text x="195.5" y="58.5" transform="rotate(-90 195.5 58.5)">85</text>
<text x="198" y="58.5" transform="rotate(-90 198 58.5)">84</text>
<text x="200.6" y="58.5" transform="rotate(-90 200.6 58.5)">83</text>
<text x="203.1" y="58.5" transform="rotate(-90 203.1 58.5)">82</text>
<text x="205.7" y="58.5" transform="rotate(-90 205.7 58.5)">81</text>
<text x="208.2" y="58.5" transform="rotate(-90 208.2 58.5)">80</text>
<text x="210.7" y="58.5" transform="rotate(-90 210.7 58.5)">79</text>
<text x="213.3" y="58.5" transform="rotate(-90 213.3 58.5)">78</text>
<text x="215.8" y="58.5" transform="rotate(-90 215.8 58.5)">77</text>
<text x="218.4" y="58.5" transform="rotate(-90 218.4 58.5)">76</text>
<text x="146.6" y="62.1">1</text>
<text x="146.6" y="64.7">2</text>
<text x="228.5" y="64.7">74</text>
<text x="228.5" y="62.1">75</text>
<text x="146.6" y="67.2">3</text>
<text x="146.6" y="69.8">4</text>
<text x="228.5" y="69.8">72</text>
<text x="228.5" y="67.2">73</text>
<text x="146.6" y="72.3">5</text>
<text x="146.6" y="74.8">6</text>
<text x="146.6" y="77.4">7</text>
<text x="228.5" y="77.4">69</text>
<text x="228.5" y="74.8">70</text>
<text x="228.5" y="72.3">71</text>
<text x="146.6" y="79.9">8</text>
<text x="146.6" y="82.5">9</text>
<text x="228.5" y="82.5">67</text>
<text x="228.5" y="79.9">68</text>
<text x="146" y="85">10</text>
<text x="146" y="87.5">11</text>
<text x="228.5" y="87.5">65</text>
<text x="228.5" y="85">66</text>
<text x="146" y="90.1">12</text>
<text x="146" y="92.6">13</text>
<text x="146" y="95.2">14</text>
<text x="228.5" y="95.2">62</text>
<text x="228.5" y="92.6">63</text>
<text x="228.5" y="90.1">64</text>
<text x="146" y="97.7">15</text>
<text x="146" y="100.2">16</text>
<text x="228.5" y="100.2">60</text>
<text x="228.5" y="97.7">61</text>
<text x="146" y="102.8">17</text>
<text x="146" y="105.3">18</text>
<text x="146" y="107.9">19</text>
<text x="228.5" y="107.9">57</text>
<text x="228.5" y="105.3">58</text>
<text x="228.5" y="102.8">59</text>
<text x="146" y="110.4">20</text>
<text x="146" y="112.9">21</text>
<text x="228.5" y="112.9">55</text>
<text x="228.5" y="110.4">56</text>
<text x="146" y="115.5">22</text>
<text x="146" y="118">23</text>
<text x="228.5" y="118">53</text>
<text x="228.5" y="115.5">54</text>
<text x="146" y="120.6">24</text>
<text x="146" y="123.1">25</text>
<text x="228.5" y="123.1">51</text>
<text x="228.5" y="120.6">52</text>
<text x="157.4" y="129.6" transform="rotate(-90 157.4 129.6)">26</text>
<text x="159.9" y="129.6" transform="rotate(-90 159.9 129.6)">27</text>
<text x="162.5" y="129.6" transform="rotate(-90 162.5 129.6)">28</text>
<text x="165" y="129.6" transform="rotate(-90 165 129.6)">29</text>
<text x="167.6" y="129.6" transform="rotate(-90 167.6 129.6)">30</text>
<text x="170.1" y="129.6" transform="rotate(-90 170.1 129.6)">31</text>
<text x="172.6" y="129.6" transform="rotate(-90 172.6 129.6)">32</text>
<text x="175.2" y="129.6" transform="rotate(-90 175.2 129.6)">33</text>
<text x="177.7" y="129.6" transform="rotate(-90 177.7 129.6)">34</text>
<text x="180.3" y="129.6" transform="rotate(-90 180.3 129.6)">35</text>
<text x="182.8" y="129.6" transform="rotate(-90 182.8 129.6)">36</text>
<text x="185.3" y="129.6" transform="rotate(-90 185.3 129.6)">37</text>
<text x="187.9" y="129.6" transform="rotate(-90 187.9 129.6)">38</text>
<text x="190.4" y="129.6" transform="rotate(-90 190.4 129.6)">39</text>
<text x="193" y="129.6" transform="rotate(-90 193 129.6)">40</text>
<text x="195.5" y="129.6" transform="rotate(-90 195.5 129.6)">41</text>
<text x="198" y="129.6" transform="rotate(-90 198 129.6)">42</text>
<text x="200.6" y="129.6" transform="rotate(-90 200.6 129.6)">43</text>
<text x="203.1" y="129.6" transform="rotate(-90 203.1 129.6)">44</text>
<text x="205.7" y="129.6" transform="rotate(-90 205.7 129.6)">45</text>
<text x="208.2" y="129.6" transform="rotate(-90 208.2 129.6)">46</text>
<text x="210.7" y="129.6" transform="rotate(-90 210.7 129.6)">47</text>
<text x="213.3" y="129.6" transform="rotate(-90 213.3 129.6)">48</text>
<text x="215.8" y="129.6" transform="rotate(-90 215.8 129.6)">49</text>
<text x="218.4" y="129.6" transform="rotate(-90 218.4 129.6)">50</text>
</g>
<g font-size="1" fill="#a90000">
<text x="98.5" y="100.2">1</text>
<text x="111.2" y="100.2">3</text>
<text x="111.2" y="105.3">2</text>
</g>
<text font-size="1" fill="#006464" x="106.2" y="106.2">GND</text>
</svg>
